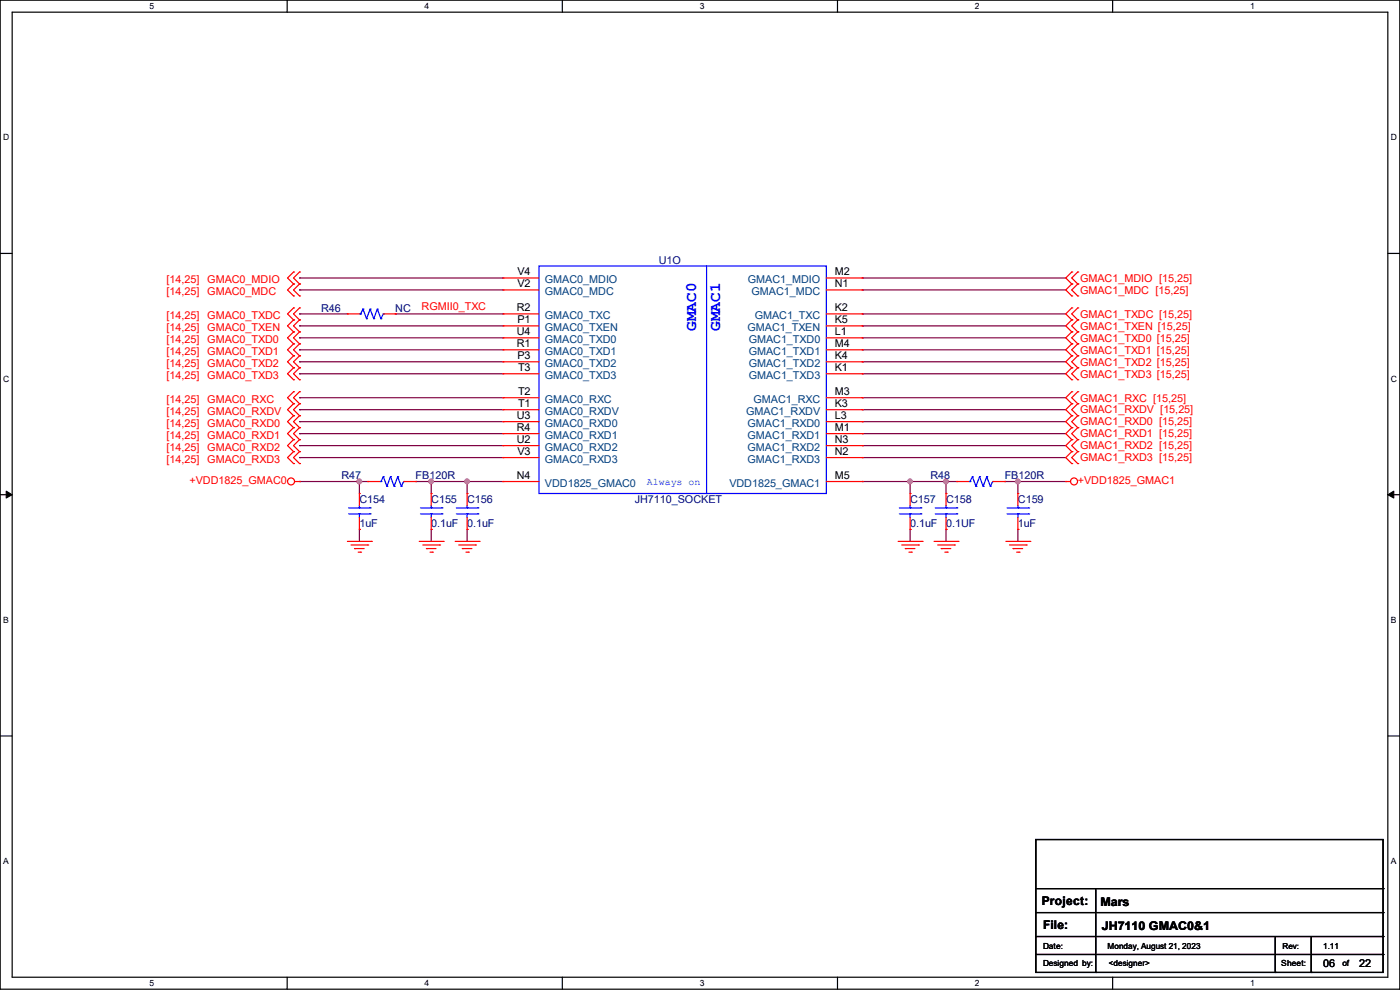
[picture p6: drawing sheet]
<svg xmlns="http://www.w3.org/2000/svg" width="297mm" height="210mm" viewBox="0 0 297 210" stroke-linecap="round" stroke-linejoin="round" font-family="sans-serif">
<path d="M0 0h297v209.8h-297zM2.6 2.6h291.8v204.7h-291.8z" fill="none" stroke="#000" stroke-width=".25"/>
<g fill="#fff">
<path d="M31.7 .3h1v2h-1z"/>
<path d="M31.7 207.6h1v1.9h-1z"/>
</g>
<path d="M60.9 0v2.6M60.9 207.3v2.5" fill="none" stroke="#000" stroke-width=".25"/>
<g fill="#fff">
<path d="M90.1 .3h1v2h-1z"/>
<path d="M90.1 207.6h1v1.9h-1z"/>
</g>
<path d="M119.3 0v2.6M119.3 207.3v2.5" fill="none" stroke="#000" stroke-width=".25"/>
<g fill="#fff">
<path d="M148.5 .3h.9v2h-.9z"/>
<path d="M148.5 207.6h.9v1.9h-.9z"/>
</g>
<path d="M177.7 0v2.6M177.7 207.3v2.5" fill="none" stroke="#000" stroke-width=".25"/>
<g fill="#fff">
<path d="M206.8 .3h1v2h-1z"/>
<path d="M206.8 207.6h1v1.9h-1z"/>
</g>
<path d="M236.1 0v2.6M236.1 207.3v2.5" fill="none" stroke="#000" stroke-width=".25"/>
<g fill="#fff">
<path d="M265.2 .3h1v2h-1z"/>
<path d="M265.2 207.6h1v1.9h-1z"/>
<path d="M.7 28.2h1.2v1.9h-1.2z"/>
<path d="M295.1 28.2h1.2v1.9h-1.2z"/>
<path d="M.7 79.3h1.2v2h-1.2z"/>
<path d="M295.1 79.3h1.2v2h-1.2z"/>
</g>
<path d="M0 53.8h2.6M294.4 53.8h2.6" fill="none" stroke="#000" stroke-width=".25"/>
<g fill="#fff">
<path d="M.7 130.5h1.2v2h-1.2z"/>
<path d="M295.1 130.5h1.1v2h-1.1z"/>
</g>
<path d="M0 104.9h2.6M294.4 104.9h2.6" fill="none" stroke="#000" stroke-width=".25"/>
<path d="M1.3 104.2l1.3 .7-1.3 .8zM294.4 104.9l1.3-.7v1.5z" fill="#000" stroke="#000" stroke-width=".21"/>
<g fill="#fff">
<path d="M.7 181.7h1.2v2h-1.2z"/>
<path d="M295.1 181.7h1.1v2h-1.1z"/>
</g>
<g fill="none" stroke="#000" stroke-width=".25">
<path d="M0 156.1h2.6M294.4 156.1h2.6M219.8 178.1h73.6v28.2h-73.6zM219.8 188.5h73.6M219.8 193.6h73.6M219.8 198.7h73.6M232.5 188.5v17.8M270.6 198.7v7.6M278.2 198.7v7.6M293.4 188.5h.1M293.4 193.6h.1M293.4 198.7h.1"/>
<path d="M219.8 202.5h73.6M232.5 206.3h.1M270.6 206.3h.1M278.2 206.3h.1M293.4 202.5h.1"/>
</g>
<g fill="none" stroke="#800040" stroke-width=".25">
<path d="M63.5 59h.1M63.5 59h43.2M182.9 59h.1M182.9 59h43.2M63.5 61.5h.1M63.5 66.6h.1M63.5 69.1h.1M63.5 71.7h.1M63.5 74.2h.1M63.5 76.8h.1M63.5 79.3h.1M63.5 61.5h43.2"/>
<path d="M63.5 66.6h10.2M63.5 69.1h43.2M63.5 71.7h43.2M63.5 74.2h43.2M63.5 76.8h43.2M63.5 79.3h43.2M83.9 66.6h.1M83.9 66.6h22.8M182.9 61.5h.1M182.9 66.6h.1M182.9 69.1h.1M182.9 71.7h.1"/>
<path d="M182.9 74.2h.1M182.9 76.8h.1M182.9 79.3h.1M182.9 61.5h43.2M182.9 66.6h43.2M182.9 69.1h43.2M182.9 71.7h43.2M182.9 74.2h43.2M182.9 76.8h43.2M182.9 79.3h43.2M63.5 84.4h.1M63.5 86.9h.1"/>
<path d="M63.5 94.5h.1M63.5 97.1h.1M63.5 89.5h.1M63.5 92h.1M63.5 92h43.2M63.5 89.5h43.2M63.5 97.1h43.2M63.5 94.5h43.2M63.5 86.9h43.2M63.5 84.4h43.2M182.9 92h.1M182.9 89.5h.1"/>
<path d="M182.9 97.1h.1M182.9 94.5h.1M182.9 86.9h.1M182.9 84.4h.1M182.9 92h43.2M182.9 89.5h43.2M182.9 97.1h43.2M182.9 94.5h43.2M182.9 86.9h43.2M182.9 84.4h43.2M63.5 102.2h.1M63.5 102.2h14.5"/>
<path d="M76.2 112.3h.1M76.2 102.2h.1M76.2 102.2v2.5M76.2 112.3v2.6M88.2 102.2h.1M88.2 102.2h18.5M91.5 102.2h.1M91.5 112.3h.1M91.5 102.2v2.5M91.5 112.3v2.6M99.1 102.2h.1M99.1 112.3h.1"/>
<path d="M99.1 102.2v2.5M99.1 112.3v2.6M182.9 102.2h.1M182.9 102.2h20.1M193.1 102.2h.1M193.1 112.3h.1M193.1 102.2v2.5M193.1 112.3v2.6M200.7 102.2h.1M200.7 112.3h.1M200.7 102.2v2.5M200.7 112.3v2.6"/>
<path d="M213.1 102.2h.1M213.1 102.2h13M215.9 112.3h.1M215.9 102.2h.1M215.9 102.2v2.5M215.9 112.3v2.6"/>
</g>
<g fill="#f0f" stroke="#f0f" stroke-width=".25">
<circle cx="91.5" cy="102.1" r=".49"/>
<circle cx="76.2" cy="102.1" r=".49"/>
<circle cx="99.1" cy="102.1" r=".49"/>
<circle cx="200.7" cy="102.1" r=".49"/>
<circle cx="193.1" cy="102.1" r=".49"/>
<circle cx="215.9" cy="102.1" r=".49"/>
</g>
<g fill="none" stroke="#f00" stroke-width=".25">
<path d="M62.3 57.7h.1M62.3 57.7l-1.3 1.3 1.3 1.2M63.5 57.7h.1M63.5 57.7l-1.2 1.3 1.2 1.2M106.7 59h.1M106.7 59h7.6M175.3 59h7.6M182.9 59h.1M227.4 57.7h.1M227.4 57.7l-1.3 1.3 1.3 1.2M228.6 57.7h.1M228.6 57.7l-1.2 1.3 1.2 1.2"/>
<path d="M62.3 60.2h.1M62.3 62.8h.1M62.3 72.9h.1M62.3 75.5h.1M62.3 70.4h.1M62.3 78h.1M62.3 65.3h.1M62.3 67.9h.1M62.3 60.2l-1.3 1.3 1.3 1.3M62.3 72.9l-1.3 1.3 1.3 1.3M62.3 70.4l-1.3 1.3 1.3 1.2M62.3 78l-1.3 1.3 1.3 1.3"/>
<path d="M62.3 75.5l-1.3 1.3 1.3 1.2M62.3 65.3l-1.3 1.3 1.3 1.3M62.3 67.9l-1.3 1.2 1.3 1.3M63.5 60.2h.1M63.5 62.8h.1M63.5 72.9h.1M63.5 75.5h.1M63.5 70.4h.1M63.5 78h.1M63.5 65.3h.1M63.5 67.9h.1M63.5 60.2l-1.2 1.3 1.2 1.3"/>
<path d="M63.5 72.9l-1.2 1.3 1.2 1.3M63.5 70.4l-1.2 1.3 1.2 1.2M63.5 78l-1.2 1.3 1.2 1.3M63.5 75.5l-1.2 1.3 1.2 1.2M63.5 65.3l-1.2 1.3 1.2 1.3M63.5 67.9l-1.2 1.2 1.2 1.3M73.7 66.6h.1M73.7 66.6h2.5M81.3 66.6h2.6M83.9 66.6h.1M106.7 69.1h.1M106.7 76.8h.1"/>
<path d="M106.7 74.2h.1M106.7 66.6h.1M106.7 79.3h.1M106.7 71.7h.1M106.7 61.5h.1M106.7 79.3h7.6M106.7 66.6h7.6M106.7 76.8h7.6M106.7 69.1h7.6M106.7 71.7h7.6M106.7 74.2h7.6M106.7 61.5h7.6"/>
<path d="M175.3 79.3h7.6M175.3 66.6h7.6M175.3 76.8h7.6M175.3 69.1h7.6M175.3 71.7h7.6M175.3 74.2h7.6M175.3 61.5h7.6M182.9 79.3h.1M182.9 66.6h.1M182.9 76.8h.1M182.9 69.1h.1M182.9 71.7h.1"/>
<path d="M182.9 74.2h.1M182.9 61.5h.1M227.4 60.2h.1M227.4 62.8h.1M227.4 70.4h.1M227.4 72.9h.1M227.4 75.5h.1M227.4 78h.1M227.4 65.3h.1M227.4 67.9h.1M227.4 60.2l-1.3 1.3 1.3 1.3M227.4 70.4l-1.3 1.3 1.3 1.2"/>
<path d="M227.4 72.9l-1.3 1.3 1.3 1.3M227.4 78l-1.3 1.3 1.3 1.3M227.4 75.5l-1.3 1.3 1.3 1.2M227.4 65.3l-1.3 1.3 1.3 1.3M227.4 67.9l-1.3 1.2 1.3 1.3M228.6 62.8h.1M228.6 60.2h.1M228.6 72.9h.1M228.6 70.4h.1M228.6 75.5h.1M228.6 78h.1M228.6 67.9h.1"/>
<path d="M228.6 65.3h.1M228.6 60.2l-1.2 1.3 1.2 1.3M228.6 70.4l-1.2 1.3 1.2 1.2M228.6 72.9l-1.2 1.3 1.2 1.3M228.6 78l-1.2 1.3 1.2 1.3M228.6 75.5l-1.2 1.3 1.2 1.2M228.6 65.3l-1.2 1.3 1.2 1.3M228.6 67.9l-1.2 1.2 1.2 1.3M62.3 90.7h.1M62.3 93.3h.1M62.3 88.2h.1M62.3 95.8h.1"/>
<path d="M62.3 98.3h.1M62.3 83.1h.1M62.3 85.6h.1M62.3 80.6h.1M62.3 90.7l-1.3 1.3 1.3 1.3M62.3 88.2l-1.3 1.3 1.3 1.2M62.3 95.8l-1.3 1.3 1.3 1.2M62.3 93.3l-1.3 1.2 1.3 1.3M62.3 83.1l-1.3 1.3 1.3 1.2M62.3 85.6l-1.3 1.3 1.3 1.3M63.5 90.7h.1M63.5 93.3h.1"/>
<path d="M63.5 88.2h.1M63.5 95.8h.1M63.5 98.3h.1M63.5 83.1h.1M63.5 85.6h.1M63.5 80.6h.1M63.5 90.7l-1.2 1.3 1.2 1.3M63.5 88.2l-1.2 1.3 1.2 1.2M63.5 95.8l-1.2 1.3 1.2 1.2M63.5 93.3l-1.2 1.2 1.2 1.3M63.5 83.1l-1.2 1.3 1.2 1.2M63.5 85.6l-1.2 1.3 1.2 1.3"/>
<path d="M106.7 92h.1M106.7 86.9h.1M106.7 84.4h.1M106.7 94.5h.1M106.7 89.5h.1M106.7 97.1h.1M106.7 86.9h7.6M106.7 89.5h7.6M106.7 92h7.6M106.7 84.4h7.6M106.7 97.1h7.6M106.7 94.5h7.6"/>
<path d="M175.3 86.9h7.6M175.3 89.5h7.6M175.3 92h7.6M175.3 84.4h7.6M175.3 97.1h7.6M175.3 94.5h7.6M182.9 86.9h.1M182.9 89.5h.1M182.9 92h.1M182.9 84.4h.1M182.9 97.1h.1M182.9 94.5h.1"/>
<path d="M227.4 90.7h.1M227.4 93.3h.1M227.4 88.2h.1M227.4 95.8h.1M227.4 98.3h.1M227.4 85.6h.1M227.4 83.1h.1M227.4 80.6h.1M227.4 90.7l-1.3 1.3 1.3 1.3M227.4 88.2l-1.3 1.3 1.3 1.2M227.4 95.8l-1.3 1.3 1.3 1.2M227.4 93.3l-1.3 1.2 1.3 1.3"/>
<path d="M227.4 85.6l-1.3 1.3 1.3 1.3M227.4 83.1l-1.3 1.3 1.3 1.2M228.6 93.3h.1M228.6 90.7h.1M228.6 88.2h.1M228.6 98.3h.1M228.6 95.8h.1M228.6 85.6h.1M228.6 83.1h.1M228.6 80.6h.1M228.6 90.7l-1.2 1.3 1.2 1.3M228.6 88.2l-1.2 1.3 1.2 1.2"/>
<path d="M228.6 95.8l-1.2 1.3 1.2 1.2M228.6 93.3l-1.2 1.2 1.2 1.3M228.6 85.6l-1.2 1.3 1.2 1.3M228.6 83.1l-1.2 1.3 1.2 1.2M62.5 102.2h1M63.5 102.2h.1M73.7 114.9h5.1M74.5 115.6h3.5M75.2 116.4h.1M75.2 116.4h2.1M76 117.1h.5M76.2 104.7h.1"/>
<path d="M76.2 112.3h.1M76.2 104.7v2.5M76.2 109.8v2.5M76.5 117.1h.1M78 115.6h.1M78 102.2h.1M78 102.2h2.6M78.8 114.9h.1M85.6 102.2h2.6M88.2 102.2h.1M88.9 114.9h5.1M89.7 115.6h3.6"/>
<path d="M90.5 116.4h.1M90.5 116.4h2M91.2 117.1h.5M91.5 104.7h.1M91.5 112.3h.1M91.5 104.7v2.5M91.5 109.8v2.5M91.7 117.1h.1M93.3 115.6h.1M94 114.9h.1M96.6 114.9h5M97.3 115.6h3.6"/>
<path d="M98.1 116.4h.1M98.1 116.4h2M98.8 117.1h.6M99.1 104.7h.1M99.1 112.3h.1M99.1 104.7v2.5M99.1 109.8v2.5M99.4 117.1h.1M100.9 115.6h.1M101.6 114.9h.1M106.7 102.2h.1M106.7 102.2h7.6"/>
<path d="M175.3 102.2h7.6M182.9 102.2h.1M190.5 114.9h5.1M191.3 115.6h3.6M192.1 116.4h.1M192.1 116.4h2M192.8 117.1h.5M193.1 104.7h.1M193.1 112.3h.1M193.1 104.7v2.5M193.1 109.8v2.5M193.3 117.1h.1"/>
<path d="M194.9 115.6h.1M195.6 114.9h.1M198.2 114.9h5M198.9 115.6h3.6M199.7 116.4h.1M199.7 116.4h2M200.4 117.1h.6M200.7 104.7h.1M200.7 112.3h.1M200.7 104.7v2.5M200.7 109.8v2.5M201 117.1h.1"/>
<path d="M202.5 115.6h.1M203 102.2h.1M203 102.2h2.5M203.2 114.9h.1M210.6 102.2h2.5M213.1 102.2h.1M213.4 114.9h5.1M214.2 115.6h3.5M214.9 116.4h.1M214.9 116.4h2.1M215.7 117.1h.5M215.9 104.7h.1"/>
<path d="M215.9 112.3h.1M215.9 104.7v2.5M215.9 109.8v2.5M216.2 117.1h.1M217.7 115.6h.1M218.5 114.9h.1M226.1 102.2h.1M226.1 102.2h1"/>
<circle cx="61.7" cy="102.1" r=".74"/>
<circle cx="227.9" cy="102.1" r=".74"/>
</g>
<g fill="none" stroke="#00f" stroke-width=".25">
<path d="M114.3 56.4h61v48.3h-61zM149.9 56.4v48.3M76.2 66.6h.3M76.5 66.6h.1M77 65.6h.1M77 65.6l-.5 1M77 65.6l.8 2M77.8 67.6h.1M78.5 65.6h.1M78.5 65.6l-.7 2M78.5 65.6l.8 2M79.3 67.6h.1"/>
<path d="M80.1 65.6h.1M80.1 65.6l-.8 2M80.1 65.6l.7 2M80.8 67.6h.1M81.3 66.6h.1M81.3 66.6l-.5 1M74 109h4.5M74 107.7h4.5M76.2 107.7h.1M76.2 109h.1M76.2 107.2v.5M76.2 109v.8"/>
<path d="M78.5 109h.1M78.5 107.7h.1M80.6 102.2h.2M80.8 102.2h.1M81.3 101.1h.1M81.3 101.1l-.5 1.1M81.3 101.1l.8 2.1M82.1 103.2h.1M82.8 101.1h.1M82.8 101.1l-.7 2.1M82.8 101.1l.8 2.1M83.6 103.2h.1"/>
<path d="M84.4 101.1h.1M84.4 101.1l-.8 2.1M84.4 101.1l.7 2.1M85.1 103.2h.1M85.6 102.2h.1M85.6 102.2l-.5 1M89.2 109h4.6M89.2 107.7h4.6M91.5 107.7h.1M91.5 109h.1M91.5 107.2v.5M91.5 109v.8"/>
<path d="M93.8 109h.1M93.8 107.7h.1M96.8 109h4.6M96.8 107.7h4.6M99.1 107.7h.1M99.1 109h.1M99.1 107.2v.5M99.1 109v.8M101.4 109h.1M101.4 107.7h.1M149.9 104.7h.1M190.8 109h4.6"/>
<path d="M190.8 107.7h4.6M193.1 107.7h.1M193.1 109h.1M193.1 107.2v.5M193.1 109v.8M195.4 109h.1M195.4 107.7h.1M198.4 109h4.6M198.4 107.7h4.6M200.7 107.7h.1M200.7 109h.1M200.7 107.2v.5"/>
<path d="M200.7 109v.8M203 109h.1M203 107.7h.1M205.5 102.2h.3M205.8 102.2h.1M206.3 101.1h.1M206.3 101.1l-.5 1.1M206.3 101.1l.8 2.1M207.1 103.2h.1M207.8 101.1h.1M207.8 101.1l-.7 2.1M207.8 101.1l.8 2.1"/>
<path d="M208.6 103.2h.1M209.3 101.1h.1M209.3 101.1l-.7 2.1M209.3 101.1l.8 2.1M210.1 103.2h.1M210.6 102.2h.1M210.6 102.2l-.5 1M213.7 109h4.5M213.7 107.7h4.5M215.9 107.7h.1M215.9 109h.1M215.9 107.2v.5"/>
<path d="M215.9 109v.8M218.2 109h.1M218.2 107.7h.1"/>
</g>
<g font-size="3.4" fill="#00f">
<text x="147.7" y="70.1" transform="rotate(-90 147.7 70.1)">GMAC0</text>
<text x="152.8" y="70.1" transform="rotate(-90 152.8 70.1)">GMAC1</text>
</g>
<g font-size="2.5">
<text x="221" y="191.9">Project:</text>
<text x="221.3" y="197">File:</text>
<text x="233.5" y="192.2">Mars</text>
<text x="233.7" y="197.2">JH7110 GMAC0&amp;1</text>
</g>
<g font-size="2.3">
<text x="109.8" y="58.4">V4</text>
<text x="177.1" y="58.4">M2</text>
<text x="109.8" y="61">V2</text>
<text x="177.1" y="61">N1</text>
<text x="109.6" y="66">R2</text>
<text x="109.6" y="71.1">U4</text>
<text x="109.8" y="68.6">P1</text>
<text x="177.1" y="66">K2</text>
<text x="177.1" y="68.6">K5</text>
<text x="177.1" y="71.1">L1</text>
<text x="109.6" y="73.7">R1</text>
<text x="109.8" y="76.2">P3</text>
<text x="177.1" y="76.2">K4</text>
<text x="177.1" y="73.7">M4</text>
<text x="109.9" y="83.8">T2</text>
<text x="109.9" y="78.7">T3</text>
<text x="177.1" y="78.7">K1</text>
<text x="177.1" y="83.8">M3</text>
<text x="109.6" y="88.9">U3</text>
<text x="109.9" y="86.4">T1</text>
<text x="177.1" y="86.4">K3</text>
<text x="177.1" y="88.9">L3</text>
<text x="109.6" y="91.4">R4</text>
<text x="109.6" y="94">U2</text>
<text x="177.1" y="91.4">M1</text>
<text x="177.1" y="94">N3</text>
<text x="109.6" y="101.6">N4</text>
<text x="109.8" y="96.5">V3</text>
<text x="177.1" y="101.6">M5</text>
<text x="177.1" y="96.5">N2</text>
<text x="280.7" y="205.1">06</text>
<text x="288.3" y="205.1">22</text>
</g>
<g font-size="2.3" fill="#000080">
<text x="139.7" y="56">U1O</text>
<text x="68.1" y="66.1">R46</text>
<text x="83.9" y="66.1">NC</text>
<text x="72.4" y="101.7">R47</text>
<text x="88.2" y="101.7">FB120R</text>
<text x="197.4" y="101.7">R48</text>
<text x="213.1" y="101.7">FB120R</text>
<text x="76.2" y="106.8">C154</text>
<text x="91.5" y="106.8">C155</text>
<text x="99.1" y="106.8">C156</text>
<text x="134.7" y="106.8">JH7110_SOCKET</text>
<text x="193.1" y="106.8">C157</text>
<text x="200.7" y="106.8">C158</text>
<text x="215.9" y="106.8">C159</text>
<text x="76.2" y="111.8">1uF</text>
<text x="91.5" y="111.8">0.1uF</text>
<text x="99.1" y="111.8">0.1uF</text>
<text x="193.1" y="111.8">0.1uF</text>
<text x="200.7" y="111.8">0.1UF</text>
<text x="215.9" y="111.8">1uF</text>
</g>
<g font-size="2.3" fill="#f00">
<text x="229.2" y="59.8">GMAC1_MDIO [15,25]</text>
<text x="35.3" y="60">[14,25]</text>
<text x="35.3" y="62.6">[14,25]</text>
<text x="44" y="60">GMAC0_MDIO</text>
<text x="44" y="62.6">GMAC0_MDC</text>
<text x="89.5" y="65.7">RGMII0_TXC</text>
<text x="229.2" y="62.3">GMAC1_MDC [15,25]</text>
<text x="35.3" y="67.6">[14,25]</text>
<text x="35.3" y="70.2">[14,25]</text>
<text x="44" y="67.6">GMAC0_TXDC</text>
<text x="44" y="70.2">GMAC0_TXEN</text>
<text x="229.2" y="67.4">GMAC1_TXDC [15,25]</text>
<text x="229.2" y="69.9">GMAC1_TXEN [15,25]</text>
<text x="35.3" y="75.3">[14,25]</text>
<text x="35.3" y="72.7">[14,25]</text>
<text x="35.3" y="77.8">[14,25]</text>
<text x="44" y="75.3">GMAC0_TXD1</text>
<text x="44" y="72.7">GMAC0_TXD0</text>
<text x="44" y="77.8">GMAC0_TXD2</text>
<text x="229.2" y="72.5">GMAC1_TXD0 [15,25]</text>
<text x="229.2" y="75">GMAC1_TXD1 [15,25]</text>
<text x="229.2" y="77.6">GMAC1_TXD2 [15,25]</text>
<text x="35.3" y="80.3">[14,25]</text>
<text x="44" y="80.3">GMAC0_TXD3</text>
<text x="229.2" y="80.1">GMAC1_TXD3 [15,25]</text>
<text x="35.3" y="85.4">[14,25]</text>
<text x="35.3" y="88">[14,25]</text>
<text x="44" y="85.4">GMAC0_RXC</text>
<text x="44" y="88">GMAC0_RXDV</text>
<text x="229.2" y="87.7">GMAC1_RXDV [15,25]</text>
<text x="229.2" y="85.2">GMAC1_RXC [15,25]</text>
<text x="35.3" y="93">[14,25]</text>
<text x="35.3" y="90.5">[14,25]</text>
<text x="35.3" y="95.6">[14,25]</text>
<text x="44" y="93">GMAC0_RXD1</text>
<text x="44" y="90.5">GMAC0_RXD0</text>
<text x="44" y="95.6">GMAC0_RXD2</text>
<text x="229.2" y="92.8">GMAC1_RXD1 [15,25]</text>
<text x="229.2" y="90.3">GMAC1_RXD0 [15,25]</text>
<text x="229.2" y="95.3">GMAC1_RXD2 [15,25]</text>
<text x="35.3" y="98.1">[14,25]</text>
<text x="44" y="98.1">GMAC0_RXD3</text>
<text x="229.2" y="97.9">GMAC1_RXD3 [15,25]</text>
<text x="40.2" y="102.7">+VDD1825_GMAC0</text>
<text x="228.6" y="102.7">+VDD1825_GMAC1</text>
</g>
<g font-size="2.3" fill="#004080">
<text x="115.6" y="62.6">GMAC0_MDC</text>
<text x="115.6" y="60">GMAC0_MDIO</text>
<text x="158.7" y="60">GMAC1_MDIO</text>
<text x="159.4" y="62.6">GMAC1_MDC</text>
<text x="115.6" y="70.2">GMAC0_TXEN</text>
<text x="115.6" y="67.6">GMAC0_TXC</text>
<text x="158.6" y="70.2">GMAC1_TXEN</text>
<text x="160.1" y="67.6">GMAC1_TXC</text>
<text x="115.6" y="77.8">GMAC0_TXD2</text>
<text x="115.6" y="75.3">GMAC0_TXD1</text>
<text x="115.6" y="72.7">GMAC0_TXD0</text>
<text x="158.8" y="77.8">GMAC1_TXD2</text>
<text x="158.8" y="72.7">GMAC1_TXD0</text>
<text x="158.8" y="75.3">GMAC1_TXD1</text>
<text x="115.6" y="80.3">GMAC0_TXD3</text>
<text x="158.8" y="80.3">GMAC1_TXD3</text>
<text x="115.6" y="88">GMAC0_RXDV</text>
<text x="115.6" y="85.4">GMAC0_RXC</text>
<text x="158.3" y="88">GMAC1_RXDV</text>
<text x="159.9" y="85.4">GMAC1_RXC</text>
<text x="115.6" y="93">GMAC0_RXD1</text>
<text x="115.6" y="95.6">GMAC0_RXD2</text>
<text x="115.6" y="90.5">GMAC0_RXD0</text>
<text x="158.6" y="90.5">GMAC1_RXD0</text>
<text x="158.6" y="93">GMAC1_RXD1</text>
<text x="158.6" y="95.6">GMAC1_RXD2</text>
<text x="115.6" y="98.1">GMAC0_RXD3</text>
<text x="158.6" y="98.1">GMAC1_RXD3</text>
<text x="115.6" y="103.2">VDD1825_GMAC0</text>
<text x="154.7" y="103.2">VDD1825_GMAC1</text>
</g>
<text font-size="2.1" fill="#00f" x="137.2" y="102.8">Always on</text>
<g font-size="1.8">
<text x="31.7" y="1.9">5</text>
<text x="90.1" y="1.9">4</text>
<text x="148.5" y="1.9">3</text>
<text x="206.8" y="1.9">2</text>
<text x="265.2" y="1.9">1</text>
<text x=".7" y="29.8">D</text>
<text x="295.1" y="29.8">D</text>
<text x=".7" y="80.9">C</text>
<text x="295.1" y="80.9">C</text>
<text x=".7" y="132.1">B</text>
<text x="295.1" y="132.1">B</text>
<text x=".7" y="183.3">A</text>
<text x="295.1" y="183.3">A</text>
<text x="221.3" y="201.3">Date:</text>
<text x="235" y="201.3">Monday, August 21, 2023</text>
<text x="280.7" y="201.3">1.11</text>
<text x="31.7" y="209.2">5</text>
<text x="90.1" y="209.2">4</text>
<text x="148.5" y="209.2">3</text>
<text x="206.8" y="209.2">2</text>
<text x="221.3" y="204.9">Designed by:</text>
<text x="235.2" y="204.9">&lt;designer&gt;</text>
<text x="265.2" y="209.2">1</text>
<text x="271.8" y="204.9">Sheet:</text>
<text x="284.8" y="204.9">of</text>
</g>
<text font-size="1.7" x="272.1" y="201.3">Rev:</text>
</svg>
